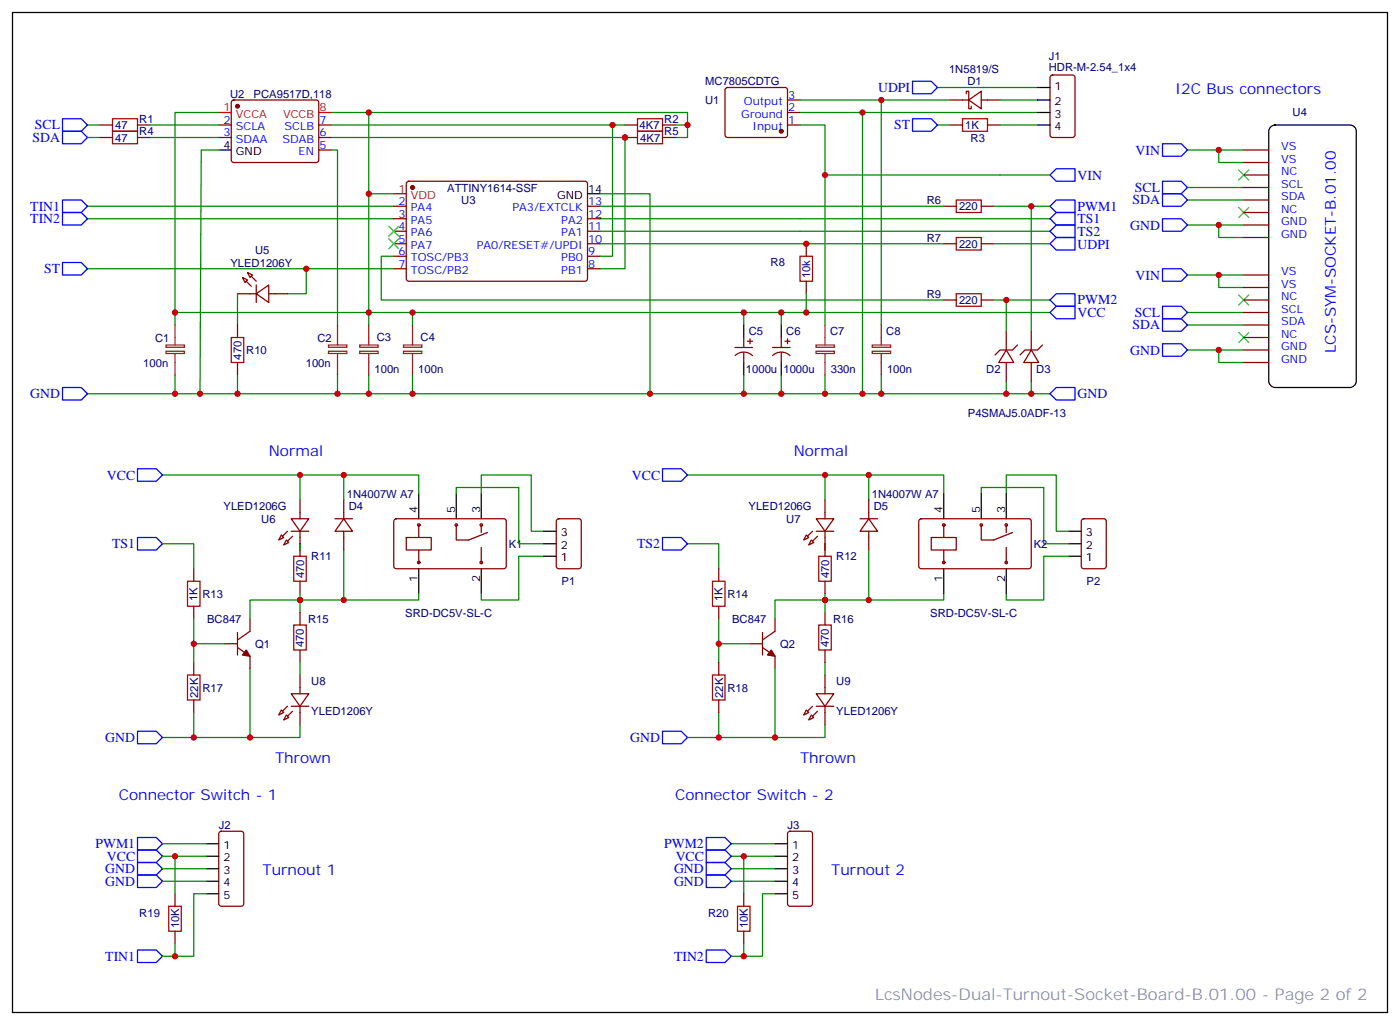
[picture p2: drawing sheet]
<svg xmlns="http://www.w3.org/2000/svg" width="395mm" height="289mm" viewBox="0 0 395 289" stroke-linecap="round" stroke-linejoin="round" font-family="sans-serif">
<g fill="none" stroke="#870000" stroke-width=".35">
<path d="M28.2 35.3h3.5M28.2 38.8h3.5M38.8 35.3h3.5M38.8 38.8h3.5M61.7 35.3h3.6M61.7 38.8h3.6M65.5 28.4l.5-.2h23.3l.5 .2 .2 .5-.1 16.5-.6 .5-23.6-.1-.4-.6v-16.3zM90 35.3h3.5M90 38.8h3.5M176.4 35.3h3.5M176.4 38.8h3.5M187 35.3h3.5"/>
<path d="M187 38.8h3.5M204.8 24.9l.5-.2h16.2l.5 .2 .2 .5v12.7l-.2 .5-.5 .2h-16.2l-.5-.2-.2-.5v-12.7zM222.2 28.2h3.6M222.2 35.3h3.6M222.2 31.8h3.6M268.1 28.2h5.3M268.1 35.3h3.5M272.7 26.5v-.7h.7v4.9h.7v-.7M273.4 28.2l3.5-2.4v4.9zM276.9 28.2h5.3M278.7 35.3h3.5M296.6 21.4l.4-.2h5.7l.6 .4 .1 16.5-.5 .7h-5.9l-.6-.5-.1-16.4z"/>
<path d="M90 42.3h3.5M111.1 58.2h3.6M114.9 51.4l.5-.2h50l.4 .7-.1 27-.6 .5-50-.1-.4-.6v-26.8zM165.8 58.2h3.5M266.3 58.2h3.6M276.9 58.2h3.6M351 42.3h7.1M351 45.9h7.1M351 49.4h7.1M351 52.9h7.1M351 56.4h7.1M351 60h7.1"/>
<path d="M68.4 78.3l1.4 .7-.7 .7zM69.8 76.9l1.5 .7-.7 .7zM111.1 61.7h3.6M111.1 65.3h3.6M111.1 68.8h3.6M111.1 72.3h3.6M111.1 75.8h3.6M165.8 61.7h3.5M165.8 65.3h3.5M165.8 68.8h3.5M165.8 72.3h3.5M165.8 75.8h3.5"/>
<path d="M227.5 68.8v3.5M227.5 79.4v3.5M266.3 68.8h3.6M276.9 68.8h3.6M351 63.5h7.1M351 67h7.1M351 77.6h7.1M67 91.7v3.5M67 82.9h5.3M72.3 82.9l3.5-2.5v5zM72.3 80.4v5M75.8 82.9h5.3"/>
<path d="M207.4 98.1h5M209.9 95.2v2.9M209.9 99.5v2.8M211 96.3h1.4M211.7 95.6v1.4M218 98.1h5M220.5 95.2v2.9M220.5 99.5v2.8M221.5 96.3h1.5M222.2 95.6v1.4M266.3 84.7h3.6M276.9 84.7h3.6"/>
<path d="M284 98.8l2.1 3.5h-4.2zM284 93.5v5.3M287.2 97.4l-1.4 1.4h-3.6l-1.4 1.4M291 98.8l2.2 3.5h-4.3zM291 93.5v5.3M294.2 97.4l-1.4 1.4h-3.5l-1.4 1.4M351 84.7h7.1M351 98.8h7.1M351 95.2h7.1M351 91.7h7.1M351 88.2h7.1M351 81.1h7.1"/>
<path d="M67 102.3v3.5M207.5 100.3a3.5 3.5 0 0 1 4.9 .1M218.1 100.3a3.5 3.5 0 0 1 4.9 .1M284 102.3v5.3M291 102.3v5.3M351 102.3h7.1M79.4 151l.7 .7-1.4 .7zM80.8 152.4l.7 .7-1.4 .7zM82.2 146.4h4.9l-2.4 3.5zM82.2 149.9h4.9M84.7 141.1v5.3M84.7 149.9v7.1"/>
<path d="M94.5 146.4h5M97 146.4l2.5 3.5h-5zM97 141.1v5.3M97 149.9v5.3M111.4 146.6l.4-.2 30.6 .1 .5 .6-.1 13-.6 .4-30.6-.1-.5-.6v-12.7zM114.7 151.7h7v3.5h-7zM118.2 148.2v3.5M118.2 155.2v3.6M128.8 148.2v4.2h3.5l5.3-2.1M135.8 148.2v2.1M135.8 154.5v4.3M157.2 146.6l.5-.2h5.6l.7 .4v13l-.4 .7h-5.9l-.7-.4v-13z"/>
<path d="M227.5 151l.7 .7-1.4 .7zM229 152.4l.7 .7-1.5 .7zM230.4 146.4h4.9l-2.5 3.5zM230.4 149.9h4.9M232.8 141.1v5.3M232.8 149.9v7.1M242.7 146.4h4.9M245.2 146.4l2.4 3.5h-4.9zM245.2 141.1v5.3M245.2 149.9v5.3M259.5 146.6l.5-.2 30.6 .1 .4 .6v13l-.7 .4-30.6-.1-.4-.6v-12.7zM262.8 151.7h7.1v3.5h-7.1z"/>
<path d="M266.3 148.2v3.5M266.3 155.2v3.6M276.9 148.2v4.2h3.6l5.3-2.1M284 148.2v2.1M284 154.5v4.3M305.4 146.6l.5-.2h5.6l.7 .4v13l-.5 .7h-5.8l-.7-.4v-13zM54.7 160.5v3.5M54.7 171.1v3.5M67 178.5v6.4M70.6 174.6v3.6l-3.6 2.4M84.7 164v3.6M84.7 172.9v3.5"/>
<path d="M202.8 160.5v3.5M202.8 171.1v3.5M215.2 178.5v6.4M218.7 174.6v3.6l-3.5 2.4M232.8 164v3.6M232.8 172.9v3.5M54.7 187v3.5M54.7 197.6v3.5M63.5 181.7h3.5M67 182.7l3.6 2.5v3.5M82.2 195.8h4.9l-2.4 3.5zM82.2 199.3h4.9"/>
<path d="M84.7 183.4v3.6M84.7 190.5v5.3M84.7 199.3v5.3M202.8 187v3.5M202.8 197.6v3.5M211.7 181.7h3.5M215.2 182.7l3.5 2.5v3.5M230.4 195.8h4.9l-2.5 3.5zM230.4 199.3h4.9M232.8 183.4v3.6M232.8 190.5v5.3M232.8 199.3v5.3"/>
<path d="M79.4 200.4l.7 .7-1.4 .7zM80.8 201.8l.7 .7-1.4 .7zM227.5 200.4l.7 .7-1.4 .7zM229 201.8l.7 .7-1.5 .7zM62 234.8l.4-.2h5.7l.6 .4 .1 20.1-.5 .6-5.9 .1-.6-.5-.1-20zM222.5 234.8l.5-.2h5.6l.7 .4v20.1l-.5 .6-5.8 .1-.7-.5-.1-20zM49.4 252.2v3.6M209.9 252.2v3.6M49.4 262.8v3.5M209.9 262.8v3.5"/>
<circle cx="118.2" cy="158.7" r=".35"/>
<circle cx="118.2" cy="148.2" r=".35"/>
<circle cx="128.8" cy="148.2" r=".35"/>
<circle cx="135.8" cy="158.7" r=".35"/>
<circle cx="135.8" cy="148.2" r=".35"/>
<circle cx="266.3" cy="148.2" r=".35"/>
<circle cx="266.3" cy="158.7" r=".35"/>
<circle cx="276.9" cy="148.2" r=".35"/>
<circle cx="284" cy="148.2" r=".35"/>
<circle cx="284" cy="158.7" r=".35"/>
</g>
<g fill="none" stroke="#000" stroke-width=".35">
<path d="M3.5 3.5h388.1v282.3h-388.1zM292.8 24.7h3.5M292.8 28.2h3.5M292.8 31.8h3.5M292.8 35.3h3.5M358.7 35.8l1.1-.5h21.2a1.76 1.76 0 0 1 1.8 1.7v70.6a1.89 1.89 0 0 1-1.8 1.8h-21.2a1.89 1.89 0 0 1-1.7-1.8v-70.6zM61.7 42.3h3.6M165.8 54.7h3.5M209.9 91.7v3.5M220.5 91.7v3.5M209.9 102.3v3.5M220.5 102.3v3.5"/>
<path d="M118.2 139.3v7.1M128.8 139.3v7.1M135.8 139.3v7.1M266.3 139.3v7.1M276.9 139.3v7.1M284 139.3v7.1M153.5 153.5h3.5M153.5 157h3.5M153.5 149.9h3.5M301.6 153.5h3.6M301.6 157h3.6M301.6 149.9h3.6"/>
<path d="M118.2 160.5v7.1M135.8 160.5v7.1M266.3 160.5v7.1M284 160.5v7.1M58.2 238.1h3.5M218.7 238.1h3.5M58.2 241.7h3.5M58.2 245.2h3.5M58.2 248.7h3.5M58.2 252.2h3.5M218.7 241.7h3.5M218.7 245.2h3.5"/>
<path d="M218.7 248.7h3.5M218.7 252.2h3.5"/>
</g>
<g fill="none" stroke="#00f" stroke-width=".35">
<path d="M17.6 37h5.3l1.8 1.8-1.8 1.8h-5.3zM17.6 33.5h5.3l1.8 1.8-1.8 1.7h-5.3zM257.5 22.9h5.3l1.8 1.8-1.8 1.8h-5.3zM257.5 33.5h5.3l1.8 1.8-1.8 1.7h-5.3zM17.6 56.4h5.3l1.8 1.8-1.8 1.8h-5.3zM17.6 60h5.3l1.8 1.7-1.8 1.8h-5.3zM296.3 58.2l1.8-1.8h5.3v3.6h-5.3zM298.1 60h5.3v3.5h-5.3l-1.8-1.8zM298.1 47.6h5.3v3.6h-5.3l-1.8-1.8zM328.1 40.6h5.3l1.7 1.7-1.7 1.8h-5.3zM328.1 51.2h5.3l1.7 1.7-1.7 1.8h-5.3zM328.1 54.7h5.3l1.7 1.7-1.7 1.8h-5.3z"/>
<path d="M17.6 74.1h5.3l1.8 1.7-1.8 1.8h-5.3zM296.3 68.8l1.8-1.8h5.3v3.6h-5.3zM298.1 63.5h5.3v3.5h-5.3l-1.8-1.7zM328.1 75.8h5.3l1.7 1.8-1.7 1.8h-5.3zM328.1 61.7h5.3l1.7 1.8-1.7 1.8h-5.3zM296.3 84.7l1.8-1.8h5.3v3.5h-5.3zM298.1 86.4h5.3v3.6h-5.3l-1.8-1.8zM328.1 97h5.3l1.7 1.8-1.7 1.7h-5.3zM328.1 86.4h5.3l1.7 1.8-1.7 1.8h-5.3zM328.1 90h5.3l1.7 1.7-1.7 1.8h-5.3zM17.6 109.4h5.3l1.8 1.7-1.8 1.8h-5.3zM298.1 109.4h5.3v3.5h-5.3l-1.8-1.8z"/>
<path d="M38.8 132.3h5.3l1.8 1.8-1.8 1.7h-5.3zM187 132.3h5.3l1.7 1.8-1.7 1.7h-5.3zM38.8 151.7h5.3l1.8 1.8-1.8 1.7h-5.3zM187 151.7h5.3l1.7 1.8-1.7 1.7h-5.3zM38.8 206.4h5.3l1.8 1.7-1.8 1.8h-5.3zM187 206.4h5.3l1.7 1.7-1.7 1.8h-5.3zM38.8 239.9h5.3l1.8 1.8-1.8 1.7h-5.3zM38.8 236.4h5.3l1.8 1.7-1.8 1.8h-5.3zM199.3 236.4h5.3l1.8 1.7-1.8 1.8h-5.3zM199.3 239.9h5.3l1.8 1.8-1.8 1.7h-5.3zM38.8 246.9h5.3l1.8 1.8-1.8 1.8h-5.3zM38.8 243.4h5.3l1.8 1.8-1.8 1.7h-5.3z"/>
<path d="M199.3 243.4h5.3l1.8 1.8-1.8 1.7h-5.3zM199.3 246.9h5.3l1.8 1.8-1.8 1.8h-5.3zM38.8 268.1h5.3l1.8 1.8-1.8 1.7h-5.3zM199.3 268.1h5.3l1.8 1.8-1.8 1.7h-5.3z"/>
</g>
<g fill="none" stroke="#008700" stroke-width=".35">
<path d="M24.7 35.3h3.5M24.7 38.8h3.5M42.3 35.3h19.4M42.3 38.8h19.4M61.7 31.8h-12.3v59.9M93.5 31.8h100.5v7h-3.5M93.5 35.3h82.9M93.5 38.8h82.9v37h-7.1M104.1 31.8v22.9M172.9 35.3v37h-3.6M190.5 35.3h3.5M225.8 28.2h22.9v63.5"/>
<path d="M225.8 31.8h17.6v79.3M225.8 35.3h7v14.1h63.5M243.4 31.8h49.4M248.7 28.2h19.4M264.6 35.3h3.5M264.6 24.7h28.2M282.2 35.3h10.6M282.2 28.2h10.6M24.7 58.2h86.4M61.7 42.3h-4.9l-.4 68.8M93.5 42.3h1.7v49.4M111.1 54.7h-7v33.5h192.2"/>
<path d="M169.3 54.7h14.1v56.4M169.3 58.2h97M232.8 49.4v42.3M280.5 58.2h15.8M291 58.2v35.3M335.1 42.3h15.9M335.1 52.9h15.9M335.1 56.4h15.9M344 42.3v3.6h7M24.7 61.7h86.4M24.7 75.8h61.7M111.1 75.8h-24.7v7.1h-5.3"/>
<path d="M111.1 72.3h-3.5v12.4h158.7M169.3 61.7h127M169.3 65.3h127M169.3 68.8h97M280.5 68.8h15.8M335.1 77.6h15.9M335.1 63.5h15.9M344 77.6v3.5h7M344 63.5v3.5h7M49.4 88.2h54.7v3.5M67 82.9v8.8M116.4 88.2v3.5"/>
<path d="M209.9 88.2v3.5M220.5 88.2v3.5M227.5 82.9v5.3M280.5 84.7h15.8M284 84.7v8.8M335.1 98.8h15.9M335.1 91.7h15.9M335.1 88.2h15.9M344 98.8v3.5h7M24.7 111.1h271.6M49.4 105.8v5.3M67 105.8v5.3"/>
<path d="M95.2 105.8v5.3M104.1 105.8v5.3M116.4 105.8v5.3M209.9 105.8v5.3M220.5 105.8v5.3M232.8 105.8v5.3M248.7 105.8v5.3M284 107.6v3.5M291 107.6v3.5M45.9 134.1h72.3v5.2M84.7 134.1v7M97 134.1v7"/>
<path d="M128.8 139.3v-1.7h17.6v15.9h7.1M135.8 139.3v-5.2h14.1v15.8h3.6M194 134.1h72.3v5.2M232.8 134.1v7M245.2 134.1v7M276.9 139.3v-1.7h17.7v15.9h7M284 139.3v-5.2h14.1v15.8h3.5M45.9 153.5h8.8v7M84.7 153.5v1.7M97 155.2v14.1M153.5 157h-7.1v12.3h-10.6v-1.7M194 153.5h8.8v7"/>
<path d="M232.8 153.5v1.7M245.2 155.2v14.1M301.6 157h-7v12.3h-10.6v-1.7M54.7 174.6v7.1h8.8M84.7 167.6v5.3M118.2 167.6v1.7h-47.6v5.3M202.8 174.6v7.1h8.9M232.8 167.6v5.3M266.3 167.6v1.7h-47.6v5.3M54.7 181.7v5.3M70.6 188.7v19.4h-24.7M84.7 187v3.5"/>
<path d="M202.8 181.7v5.3M218.7 188.7v19.4h-24.7M232.8 187v3.5M54.7 201.1v7M84.7 204.6v3.5h-14.1M202.8 201.1v7M232.8 204.6v3.5h-14.1M45.9 238.1h12.3M206.4 238.1h12.3M45.9 248.7h12.3M45.9 245.2h12.3M45.9 241.7h12.3"/>
<path d="M49.4 241.7v10.5M58.2 252.2h-3.5v17.7h-8.8M206.4 241.7h12.3M206.4 245.2h12.3M206.4 248.7h12.3M209.9 241.7v10.5M218.7 252.2h-3.5v17.7h-8.8M49.4 266.3v3.6M209.9 266.3v3.6"/>
</g>
<g fill="none" stroke="#a10000" stroke-width=".35">
<path d="M31.7 33.5h7.1v3.5h-7.1zM31.7 37h7.1v3.6h-7.1zM179.9 33.5h7.1v3.5h-7.1zM179.9 37h7.1v3.6h-7.1zM271.6 33.5h7.1v3.5h-7.1zM269.9 56.4h7v3.6h-7zM225.8 72.3h3.5v7.1h-3.5zM269.9 67h7v3.6h-7zM65.3 95.2h3.5v7.1h-3.5zM269.9 82.9h7v3.5h-7zM82.9 157h3.5v7h-3.5zM231.1 157h3.5v7h-3.5z"/>
<path d="M52.9 164h3.5v7.1h-3.5zM82.9 176.4h3.5v7h-3.5zM201.1 164h3.5v7.1h-3.5zM231.1 176.4h3.5v7h-3.5zM52.9 190.5h3.5v7.1h-3.5zM201.1 190.5h3.5v7.1h-3.5zM47.6 255.8h3.6v7h-3.6zM208.1 255.8h3.6v7h-3.6z"/>
</g>
<g fill="#870000" stroke="#870000" stroke-width=".35">
<path d="M69.5 183.4l1.1 1.8-2.2-.3z"/>
<path d="M82.5 151.3l-1.4 1.5z"/>
<path d="M81.1 149.9l-1.4 1.4z"/>
<path d="M82.5 200.7l-1.4 1.4z"/>
<path d="M79.7 200.7l1.4-1.4z"/>
<path d="M230.7 200.7l-1.4 1.4z"/>
<path d="M229.3 199.3l-1.4 1.4z"/>
<path d="M230.7 151.3l-1.4 1.5z"/>
<path d="M229.3 149.9l-1.4 1.4z"/>
<path d="M217.7 183.4l1 1.8-2.1-.3z"/>
<path d="M69.5 79.4l1.4 1.4z"/>
<path d="M70.9 78l1.4 1.4z"/>
<circle cx="67" cy="30" r=".53"/>
<circle cx="220.5" cy="37" r=".53"/>
<circle cx="116.4" cy="52.9" r=".53"/>
</g>
<path d="M61.7 31.8h3.6M90 31.8h3.5M111.1 54.7h3.6" fill="none" stroke="#f00" stroke-width=".35"/>
<g fill="none" stroke="#8c2424" stroke-width=".35">
<path d="M46.8 99.1h5.2v.7h-5.2zM46.8 97.4h5.2v.6h-5.2zM49.4 91.7v5.7M49.4 99.8v6M92.7 99.1h5.2v.7h-5.2zM92.7 97.4h5.2v.6h-5.2zM95.2 91.7v5.7M95.2 99.8v6M101.5 99.1h5.2v.7h-5.2zM101.5 97.4h5.2v.6h-5.2zM104.1 91.7v5.7M104.1 99.8v6"/>
<path d="M113.9 99.1h5.2v.7h-5.2zM113.9 97.4h5.2v.6h-5.2zM116.4 91.7v5.7M116.4 99.8v6M230.3 99.1h5.2v.7h-5.2zM230.3 97.4h5.2v.6h-5.2zM232.8 91.7v5.7M232.8 99.8v6M246.2 99.1h5.2v.7h-5.2zM246.2 97.4h5.2v.6h-5.2zM248.7 91.7v5.7M248.7 99.8v6"/>
</g>
<path d="M349.6 58.6l2.8 2.8M349.6 48l2.8 2.8M352.4 58.6l-2.8 2.8M352.4 48l-2.8 2.8M109.7 67.4l2.8 2.8M109.7 63.9l2.8 2.8M112.5 67.4l-2.8 2.8M112.5 63.9l-2.8 2.8M349.6 83.3l2.8 2.8M349.6 93.8l2.8 2.9M352.4 83.3l-2.8 2.8M352.4 93.8l-2.8 2.9" fill="none" stroke="#3c3" stroke-width=".35"/>
<g fill="#c00">
<circle cx="70.6" cy="208.1" r=".88"/>
<circle cx="54.7" cy="208.1" r=".88"/>
<circle cx="97" cy="134.1" r=".88"/>
<circle cx="84.7" cy="134.1" r=".88"/>
<circle cx="97" cy="169.3" r=".88"/>
<circle cx="84.7" cy="169.3" r=".88"/>
<circle cx="54.7" cy="181.7" r=".88"/>
<circle cx="202.8" cy="181.7" r=".88"/>
<circle cx="232.8" cy="169.3" r=".88"/>
<circle cx="245.2" cy="169.3" r=".88"/>
<circle cx="232.8" cy="134.1" r=".88"/>
<circle cx="245.2" cy="134.1" r=".88"/>
<circle cx="202.8" cy="208.1" r=".88"/>
<circle cx="218.7" cy="208.1" r=".88"/>
<circle cx="248.7" cy="28.2" r=".88"/>
<circle cx="243.4" cy="31.7" r=".88"/>
<circle cx="232.8" cy="49.4" r=".88"/>
<circle cx="209.9" cy="111.1" r=".88"/>
<circle cx="243.4" cy="111.1" r=".88"/>
<circle cx="232.8" cy="111.1" r=".88"/>
<circle cx="209.9" cy="241.7" r=".88"/>
<circle cx="49.4" cy="241.7" r=".88"/>
<circle cx="344" cy="42.3" r=".88"/>
<circle cx="344" cy="77.6" r=".88"/>
<circle cx="344" cy="63.5" r=".88"/>
<circle cx="344" cy="98.8" r=".88"/>
<circle cx="104.1" cy="88.2" r=".88"/>
<circle cx="248.7" cy="111.1" r=".88"/>
<circle cx="86.4" cy="75.8" r=".88"/>
<circle cx="104.1" cy="31.7" r=".88"/>
<circle cx="104.1" cy="54.7" r=".88"/>
<circle cx="49.4" cy="111.1" r=".88"/>
<circle cx="183.4" cy="111.1" r=".88"/>
<circle cx="95.3" cy="111.1" r=".88"/>
<circle cx="104.1" cy="111.1" r=".88"/>
<circle cx="176.4" cy="38.8" r=".88"/>
<circle cx="194" cy="35.3" r=".88"/>
<circle cx="172.9" cy="35.3" r=".88"/>
<circle cx="56.4" cy="111.1" r=".88"/>
<circle cx="67" cy="111.1" r=".88"/>
<circle cx="116.4" cy="111.1" r=".88"/>
<circle cx="284" cy="111.1" r=".88"/>
<circle cx="220.5" cy="111.1" r=".88"/>
<circle cx="291" cy="111.1" r=".88"/>
<circle cx="209.9" cy="88.2" r=".88"/>
<circle cx="220.5" cy="88.2" r=".88"/>
<circle cx="116.4" cy="88.2" r=".88"/>
<circle cx="49.4" cy="88.2" r=".88"/>
<circle cx="227.5" cy="68.8" r=".88"/>
<circle cx="227.5" cy="88.2" r=".88"/>
<circle cx="49.4" cy="269.9" r=".88"/>
<circle cx="209.9" cy="269.9" r=".88"/>
<circle cx="291" cy="58.2" r=".88"/>
<circle cx="284" cy="84.7" r=".88"/>
</g>
<text font-size="4.6" fill="#999" x="246.9" y="282.2">LcsNodes-Dual-Turnout-Socket-Board-B.01.00 - Page 2 of 2</text>
<g font-size="4.2" fill="#00f">
<text x="331.6" y="26.5">I2C Bus connectors</text>
<text x="377" y="99.7" transform="rotate(-90 377 99.7)">LCS-SYM-SOCKET-B.01.00</text>
<text x="75.8" y="128.8">Normal</text>
<text x="224" y="128.8">Normal</text>
<text x="77.6" y="215.2">Thrown</text>
<text x="225.8" y="215.2">Thrown</text>
<text x="33.5" y="225.8">Connector Switch - 1</text>
<text x="190.5" y="225.8">Connector Switch - 2</text>
<text x="74.1" y="246.9">Turnout 1</text>
<text x="234.6" y="246.9">Turnout 2</text>
</g>
<g font-size="3.9" fill="#00f">
<text x="247.8" y="25.9">UDPI</text>
<text x="9.2" y="40.1">SDA</text>
<text x="9.9" y="36.5">SCL</text>
<text x="252.3" y="36.5">ST</text>
<text x="320.5" y="43.6">VIN</text>
<text x="304.1" y="50.8">VIN</text>
<text x="8.6" y="59.5">TIN1</text>
<text x="304.1" y="59.4">PWM1</text>
<text x="319.7" y="57.7">SDA</text>
<text x="320.3" y="54.2">SCL</text>
<text x="8.6" y="63">TIN2</text>
<text x="304.1" y="62.9">TS1</text>
<text x="319" y="64.8">GND</text>
<text x="304.1" y="66.5">TS2</text>
<text x="304.1" y="70.2">UDPI</text>
<text x="12.4" y="77.1">ST</text>
<text x="320.5" y="78.9">VIN</text>
<text x="304.1" y="85.9">PWM2</text>
<text x="304.1" y="89.5">VCC</text>
<text x="320.3" y="89.4">SCL</text>
<text x="319.7" y="93">SDA</text>
<text x="319" y="100">GND</text>
<text x="8.6" y="112.4">GND</text>
<text x="304.1" y="112.4">GND</text>
<text x="30.2" y="135.3">VCC</text>
<text x="178.4" y="135.3">VCC</text>
<text x="31.7" y="154.7">TS1</text>
<text x="179.8" y="154.7">TS2</text>
<text x="29.7" y="209.4">GND</text>
<text x="177.9" y="209.4">GND</text>
<text x="26.9" y="239.4">PWM1</text>
<text x="187.4" y="239.4">PWM2</text>
<text x="30.2" y="242.9">VCC</text>
<text x="190.7" y="242.9">VCC</text>
<text x="29.7" y="250">GND</text>
<text x="29.7" y="246.5">GND</text>
<text x="190.2" y="246.5">GND</text>
<text x="190.2" y="250">GND</text>
<text x="29.7" y="271.1">TIN1</text>
<text x="190.2" y="271.1">TIN2</text>
</g>
<g font-size="3.2" fill="#000080">
<text x="296" y="17">J1</text>
<text x="267.8" y="20.6">1N5819/S</text>
<text x="296" y="20.1">HDR-M-2.54_1x4</text>
<text x="64.9" y="27.6">U2</text>
<text x="71.6" y="27.6">PCA9517D,118</text>
<text x="199" y="29.4">U1</text>
<text x="199" y="24.1">MC7805CDTG</text>
<text x="273.1" y="24.1">D1</text>
<text x="39.3" y="34.7">R1</text>
<text x="187.5" y="34.7">R2</text>
<text x="364.8" y="32.9">U4</text>
<text x="32.5" y="36.4">47</text>
<text x="32.5" y="40">47</text>
<text x="39.3" y="38.2">R4</text>
<text x="180.5" y="36.4">4K7</text>
<text x="180.7" y="40">4K7</text>
<text x="187.5" y="38.2">R5</text>
<text x="272.4" y="36.4">1K</text>
<text x="273.9" y="40">R3</text>
<text x="126.2" y="54">ATTINY1614-SSF</text>
<text x="130.2" y="57.6">U3</text>
<text x="261.6" y="57.6">R6</text>
<text x="270.7" y="59.3">220</text>
<text x="72" y="71.7">U5</text>
<text x="261.6" y="68.2">R7</text>
<text x="270.7" y="70">220</text>
<text x="65" y="75.2">YLED1206Y</text>
<text x="217.5" y="75.2">R8</text>
<text x="228.6" y="78.5" transform="rotate(-90 228.6 78.5)">10k</text>
<text x="261.6" y="84">R9</text>
<text x="270.7" y="85.8">220</text>
<text x="211.3" y="94.6">C5</text>
<text x="221.9" y="94.6">C6</text>
<text x="234.3" y="94.6">C7</text>
<text x="250.1" y="94.6">C8</text>
<text x="43.8" y="96.4">C1</text>
<text x="68.2" y="101.5" transform="rotate(-90 68.2 101.5)">470</text>
<text x="69.5" y="99.9">R10</text>
<text x="89.6" y="96.4">C2</text>
<text x="106.3" y="96.4">C3</text>
<text x="118.7" y="96.4">C4</text>
<text x="40.4" y="103.4">100n</text>
<text x="86.3" y="103.4">100n</text>
<text x="105.7" y="105.2">100n</text>
<text x="118" y="105.2">100n</text>
<text x="210.5" y="105.2">1000u</text>
<text x="221.1" y="105.2">1000u</text>
<text x="234.5" y="105.2">330n</text>
<text x="250.3" y="105.2">100n</text>
<text x="278.4" y="105.2">D2</text>
<text x="292.5" y="105.2">D3</text>
<text x="273.1" y="117.6">P4SMAJ5.0ADF-13</text>
<text x="63.1" y="144">YLED1206G</text>
<text x="97.9" y="140.5">1N4007W A7</text>
<text x="211.2" y="144">YLED1206G</text>
<text x="246.1" y="140.5">1N4007W A7</text>
<text x="73.7" y="147.5">U6</text>
<text x="98.4" y="144">D4</text>
<text x="221.9" y="147.5">U7</text>
<text x="246.6" y="144">D5</text>
<text x="143.6" y="154.6">K1</text>
<text x="291.7" y="154.6">K2</text>
<text x="87.9" y="158.1">R11</text>
<text x="236" y="158.1">R12</text>
<text x="85.8" y="163.2" transform="rotate(-90 85.8 163.2)">470</text>
<text x="158.5" y="165.2">P1</text>
<text x="234" y="163.2" transform="rotate(-90 234 163.2)">470</text>
<text x="306.7" y="165.2">P2</text>
<text x="55.8" y="169.6" transform="rotate(-90 55.8 169.6)">1K</text>
<text x="57.1" y="168.6">R13</text>
<text x="203.9" y="169.6" transform="rotate(-90 203.9 169.6)">1K</text>
<text x="205.3" y="168.6">R14</text>
<text x="58.5" y="175.7">BC847</text>
<text x="86.9" y="175.7">R15</text>
<text x="114.4" y="174">SRD-DC5V-SL-C</text>
<text x="206.6" y="175.7">BC847</text>
<text x="235.1" y="175.7">R16</text>
<text x="262.5" y="174">SRD-DC5V-SL-C</text>
<text x="72" y="182.8">Q1</text>
<text x="85.8" y="182.7" transform="rotate(-90 85.8 182.7)">470</text>
<text x="220.1" y="182.8">Q2</text>
<text x="233.9" y="182.7" transform="rotate(-90 233.9 182.7)">470</text>
<text x="55.9" y="197" transform="rotate(-90 55.9 197)">22K</text>
<text x="57.1" y="195.2">R17</text>
<text x="87.9" y="193.4">U8</text>
<text x="204.1" y="197" transform="rotate(-90 204.1 197)">22K</text>
<text x="205.3" y="195.2">R18</text>
<text x="236" y="193.4">U9</text>
<text x="87.8" y="201.9">YLED1206Y</text>
<text x="236" y="201.9">YLED1206Y</text>
<text x="61.8" y="234">J2</text>
<text x="222.3" y="234">J3</text>
<text x="39.3" y="258.7">R19</text>
<text x="50.5" y="262" transform="rotate(-90 50.5 262)">10K</text>
<text x="199.8" y="258.7">R20</text>
<text x="211" y="262" transform="rotate(-90 211 262)">10K</text>
</g>
<g font-size="3.2" fill="#00f">
<text x="210" y="29.6">Output</text>
<text x="222.4" y="27.9">3</text>
<text x="63.1" y="34.9">2</text>
<text x="90.1" y="34.9">7</text>
<text x="209.2" y="33.2">Ground</text>
<text x="222.4" y="34.9">1</text>
<text x="222.4" y="31.4">2</text>
<text x="63.1" y="38.5">3</text>
<text x="66.6" y="36.7">SCLA</text>
<text x="66.6" y="40.2">SDAA</text>
<text x="79.7" y="40.2">SDAB</text>
<text x="80.3" y="36.7">SCLB</text>
<text x="90.1" y="42">5</text>
<text x="90.1" y="38.5">6</text>
<text x="212.4" y="36.7">Input</text>
<text x="84.3" y="43.7">EN</text>
<text x="361.6" y="42.3">VS</text>
<text x="361.6" y="45.9">VS</text>
<text x="361.6" y="49.4">NC</text>
<text x="361.6" y="52.9">SCL</text>
<text x="112.5" y="57.9">2</text>
<text x="116" y="59.6">PA4</text>
<text x="144.6" y="59.6">PA3/EXTCLK</text>
<text x="166" y="57.9">13</text>
<text x="361.6" y="60">NC</text>
<text x="361.6" y="56.4">SDA</text>
<text x="112.5" y="61.4">3</text>
<text x="112.5" y="64.9">4</text>
<text x="116" y="63.1">PA5</text>
<text x="158.4" y="63.1">PA2</text>
<text x="166" y="64.9">11</text>
<text x="166" y="61.4">12</text>
<text x="361.6" y="63.5">GND</text>
<text x="112.5" y="68.4">5</text>
<text x="112.5" y="72">6</text>
<text x="116" y="66.7">PA6</text>
<text x="116" y="70.2">PA7</text>
<text x="134.6" y="70.2">PA0/RESET#/UPDI</text>
<text x="158.4" y="66.7">PA1</text>
<text x="166" y="72">9</text>
<text x="166" y="68.4">10</text>
<text x="361.6" y="67">GND</text>
<text x="112.5" y="75.5">7</text>
<text x="116" y="73.7">TOSC/PB3</text>
<text x="116" y="77.3">TOSC/PB2</text>
<text x="158.4" y="77.3">PB1</text>
<text x="158.4" y="73.7">PB0</text>
<text x="166" y="75.5">8</text>
<text x="361.6" y="77.6">VS</text>
<text x="361.6" y="81.1">VS</text>
<text x="361.6" y="84.7">NC</text>
<text x="361.6" y="88.2">SCL</text>
<text x="361.6" y="95.2">NC</text>
<text x="361.6" y="91.7">SDA</text>
<text x="361.6" y="98.8">GND</text>
<text x="361.6" y="102.3">GND</text>
</g>
<g font-size="3.2">
<text x="297.6" y="25.4">1</text>
<text x="297.6" y="29.6">2</text>
<text x="297.6" y="33.2">3</text>
<text x="63.1" y="42">4</text>
<text x="297.6" y="36.7">4</text>
<text x="66.6" y="43.7">GND</text>
<text x="157.2" y="56.1">GND</text>
<text x="166" y="54.3">14</text>
<text x="117.8" y="144.6" transform="rotate(-90 117.8 144.6)">4</text>
<text x="128.4" y="144.6" transform="rotate(-90 128.4 144.6)">5</text>
<text x="135.5" y="144.6" transform="rotate(-90 135.5 144.6)">3</text>
<text x="266" y="144.6" transform="rotate(-90 266 144.6)">4</text>
<text x="276.6" y="144.6" transform="rotate(-90 276.6 144.6)">5</text>
<text x="283.6" y="144.6" transform="rotate(-90 283.6 144.6)">3</text>
<text x="158.3" y="154.9">2</text>
<text x="158.3" y="151.3">3</text>
<text x="306.5" y="154.9">2</text>
<text x="306.5" y="151.3">3</text>
<text x="158.3" y="158.4">1</text>
<text x="306.5" y="158.4">1</text>
<text x="117.8" y="164.3" transform="rotate(-90 117.8 164.3)">1</text>
<text x="135.5" y="164.3" transform="rotate(-90 135.5 164.3)">2</text>
<text x="266" y="164.3" transform="rotate(-90 266 164.3)">1</text>
<text x="283.6" y="164.3" transform="rotate(-90 283.6 164.3)">2</text>
<text x="63" y="239.5">1</text>
<text x="223.6" y="239.5">1</text>
<text x="63" y="243.1">2</text>
<text x="223.6" y="243.1">2</text>
<text x="63" y="246.6">3</text>
<text x="63" y="250.1">4</text>
<text x="223.6" y="246.6">3</text>
<text x="223.6" y="250.1">4</text>
<text x="63" y="253.6">5</text>
<text x="223.6" y="253.6">5</text>
</g>
<g font-size="3.2" fill="#f00">
<text x="63.1" y="31.4">1</text>
<text x="66.6" y="33.2">VCCA</text>
<text x="79.9" y="33.2">VCCB</text>
<text x="90.1" y="31.4">8</text>
<text x="112.5" y="54.3">1</text>
<text x="116" y="56.1">VDD</text>
</g>
</svg>
